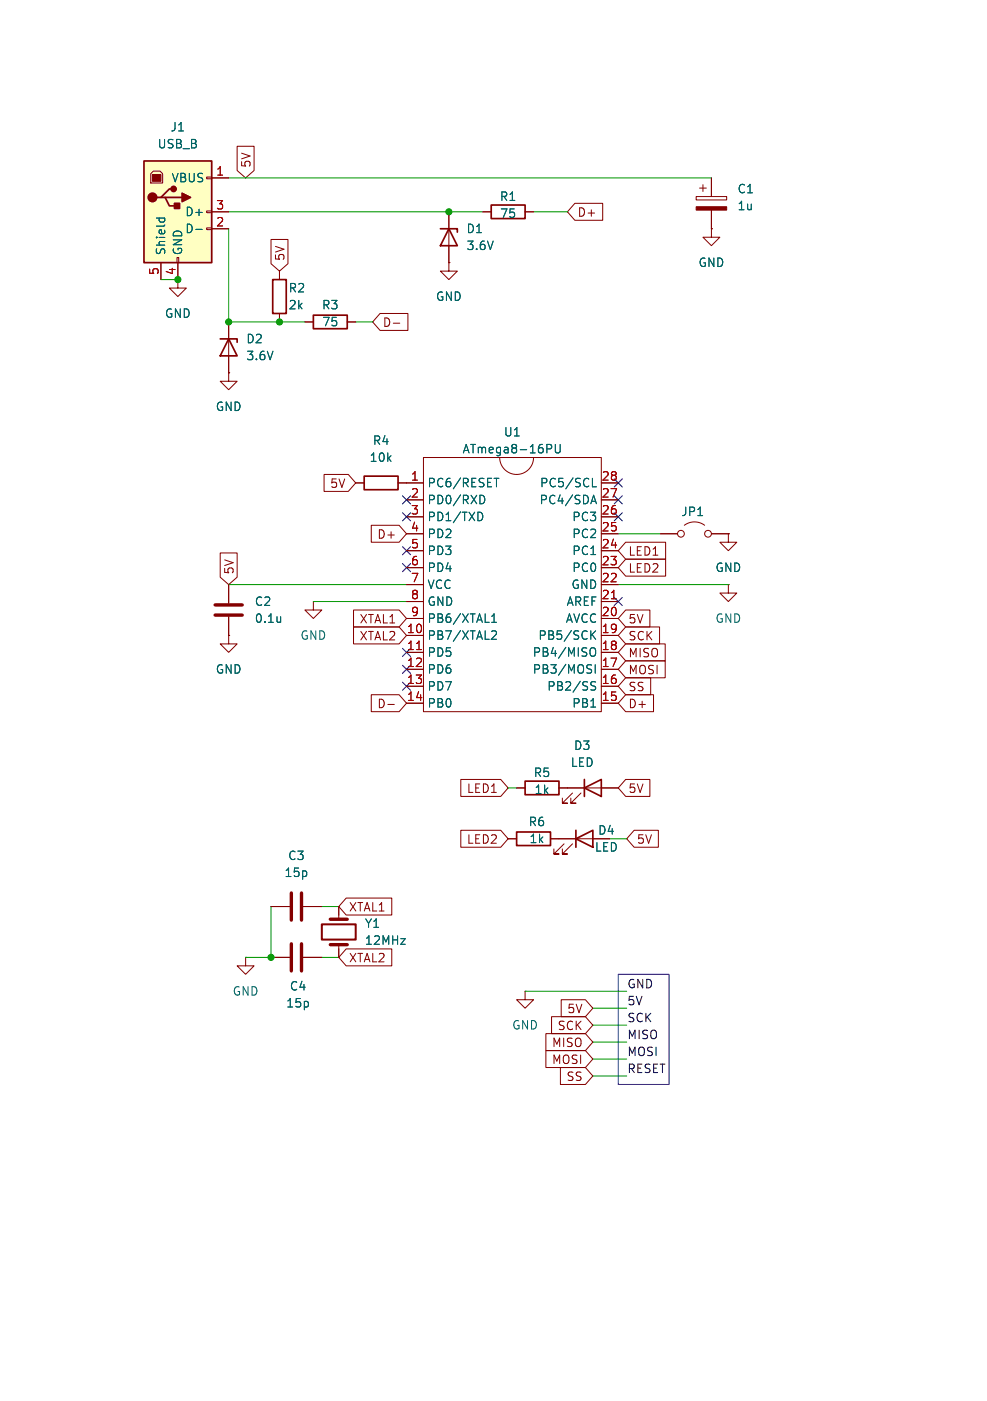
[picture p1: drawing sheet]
<svg xmlns="http://www.w3.org/2000/svg" width="148mm" height="210mm" viewBox="0 0 148 210" stroke-linecap="round" stroke-linejoin="round" font-family="sans-serif">
<path d="M47 47.2h5.1v2.1h-5.1zM77.5 124.7h5v2h-5z" fill="none" stroke="#840000" stroke-width=".25"/>
<g fill="none" stroke="#840000" stroke-width=".15">
<path d="M45.7 48.3h1.3M52.1 48.3h1.2M102.6 78.7a2.54 2.54 0 0 1 3.1 0M99.1 80h2.5M106.7 80h2.5M76.2 125.7h1.3M82.5 125.7h1.3"/>
<circle cx="102.1" cy="80" r=".51"/>
<circle cx="106.2" cy="80" r=".51"/>
</g>
<path d="M21.6 24.1h10.1v15.3h-10.1z" fill="#ffffc2"/>
<g fill="none" stroke="#840000" stroke-width=".25">
<path d="M21.6 24.1h10.1v15.3h-10.1zM24.1 29.6h.7l.6 1.3h1.3M24.8 29.6h2.5M26 28.3h-.6l-1.3 1.3h-.6M66 34.3h2.6v.5M67.3 34.3l1.3 2.5h-2.6zM73.7 30.7h5v2.1h-5zM33 50.8h2.6v.5M34.3 50.8l1.3 2.5h-2.6zM40.9 41.9h2v5.1h-2zM54.6 71.4h5.1v2h-5.1zM78.7 117.1h5.1v2h-5.1z"/>
<path d="M87.6 118.1l2.6-1.3v2.6zM87.6 116.8v2.6M86.4 125.7l2.5-1.2v2.5zM86.4 124.5v2.5"/>
</g>
<g fill="#840000" stroke="#840000" stroke-width=".25">
<path d="M27.3 29l1.3 .6-1.3 .6z"/>
<path d="M26.2 30.5h.7v.7h-.7z"/>
<circle cx="22.9" cy="29.6" r=".63"/>
<circle cx="26" cy="28.3" r=".38"/>
</g>
<g fill="#840000" stroke="#840000" stroke-width=".15">
<path d="M22.9 26.2h1.2v1h-1.2z"/>
<path d="M104.4 31h4.6v.5h-4.6z"/>
</g>
<g fill="none" stroke="#840000" stroke-width=".15">
<path d="M23 25.7h1l.4 .3v1.4h-1.8v-1.4zM24.1 39.4v2.5M26.5 38.6h.3v.8h-.3zM26.7 39.4v3.8h1.2l-1.2 1.3-1.3-1.3h1.3M31 34.2h.7v.2h-.7zM31 31.6h.7v.3h-.7zM31 26.5h.7v.3h-.7zM31.7 26.7h2.6M31.7 34.3h2.6M31.7 31.8h2.6M35.6 21.9h2.5v3.7l-1.3 1.1-1.2-1.1zM40.6 35.9h2.6v3.6l-1.3 1.1-1.3-1.1z"/>
<path d="M67.3 39.4v1.2h1.3l-1.3 1.3-1.3-1.3h1.3M67.3 39.4h.1M67.3 31.8v7.6M72.4 31.8h1.3M78.7 31.8h1.3M86.2 30.5h4.2v2.5h-4.2l-1.1-1.2zM104.4 29.5h4.6v.5h-4.6zM104.9 28.2h1M105.4 27.7v1M106.7 34.3v1.3h1.2l-1.2 1.2-1.3-1.2h1.3M106.7 34.3h.1M106.7 26.7v2.8"/>
<path d="M106.7 31.5v2.8M34.3 55.9v1.3h1.3l-1.3 1.2-1.3-1.2h1.3M34.3 55.9h.1M34.3 48.3v7.6M41.9 40.6v1.3M41.9 47v1.3M45.7 48.3h1.3M52.1 48.3h1.2M57 47h4.2v2.5h-4.2l-1.1-1.2zM59 48.4h.9M48.6 71.1h3.6l1.1 1.3-1.1 1.3h-3.6zM53.3 72.4h1.3"/>
<path d="M55.7 78.7h4.1l1.2 1.3-1.2 1.3h-4.1zM59.7 72.4h3.8M61 74.9h2.5M61 77.5h2.5M63.5 68.6h26.7v38.1h-26.7zM74.9 68.6a2.54 2.54 0 0 0 2.6 2.5 2.54 2.54 0 0 0 2.5-2.5M90.2 72.4h2.5M90.2 74.9h2.5M90.2 77.5h2.5M33 82.9h2.6v3.6l-1.3 1.1-1.3-1.1zM34.3 95.3v1.2h1.3l-1.3 1.3-1.3-1.3h1.3M34.3 95.3h.1"/>
<path d="M34.3 87.6v2.8M34.3 92.5v2.8M47 90.2v1.2h1.3l-1.3 1.3-1.3-1.3h1.3M47 90.2h.1M53 94h6.8l1.2 1.3-1.2 1.2h-6.8zM53 91.4h6.8l1.2 1.3-1.2 1.3h-6.8zM61 95.3h2.5M61 97.8h2.5M61 92.7h2.5M61 90.2h2.5M61 87.6h2.5M61 85.1h2.5"/>
<path d="M61 82.6h2.5M61 80h2.5M90.2 95.3h2.5M90.2 97.8h2.5M90.2 92.7h2.5M90.2 90.2h2.5M90.2 87.6h2.5M90.2 85.1h2.5M90.2 82.6h2.5M90.2 80h2.5M93.8 96.5h6v2.6h-6l-1.1-1.3zM93.8 81.3h6v2.5h-6l-1.1-1.2z"/>
<path d="M93.8 83.8h6v2.6h-6l-1.1-1.3zM93.8 91.4h3.7v2.6h-3.7l-1.1-1.3zM93.8 99.1h6v2.5h-6l-1.1-1.3zM93.8 94h5.1v2.5h-5.1l-1.1-1.2zM99.1 80h2.5M106.7 80h2.5M109.2 80v1.3h1.3l-1.3 1.3-1.3-1.3h1.3M109.2 80h.1M109.2 87.6v1.3h1.3l-1.3 1.3-1.3-1.3h1.3M109.2 87.6h.1M55.7 104.1h4.1l1.2 1.3-1.2 1.3h-4.1zM58.2 105.6h.9"/>
<path d="M61 100.3h2.5M61 102.9h2.5M61 105.4h2.5M69.1 116.8h6l1.1 1.3-1.1 1.3h-6zM77.5 118.1h1.2M83.8 118.1h8.9M85.9 118.9l-1.6 1.5h.8h-.8v-.8M87.1 118.9l-1.5 1.5h.8h-.8v-.8M90.2 100.3h2.5M90.2 102.9h2.5M90.2 105.4h2.5M93.8 116.8h3.7v2.6h-3.7l-1.1-1.3z"/>
<path d="M93.8 104.1h4.2v2.6h-4.2l-1.1-1.3zM93.8 101.6h3.8v2.5h-3.8l-1.1-1.2zM40.6 135.9h2.8M45.5 135.9h2.8M50.8 135.9v1.9M51.9 134.6h6.8v2.6h-6.8l-1.1-1.3zM69.1 124.5h6l1.1 1.2-1.1 1.3h-6zM76.2 125.7h1.3M82.5 125.7h8.9M84.6 126.5l-1.5 1.5h.7h-.7v-.7M85.9 126.5l-1.6 1.5h.8h-.8v-.7M95.1 124.5h3.6v2.5h-3.6l-1.1-1.3z"/>
<path d="M36.8 143.5v1.3h1.3l-1.3 1.3-1.2-1.3h1.2M36.8 143.5h.1M40.6 143.5h2.8M45.5 143.5h2.8M50.8 141.6v1.9M51.9 142.2h6.8v2.6h-6.8l-1.1-1.3zM78.7 148.6v1.3h1.3l-1.3 1.2-1.2-1.2h1.2M78.7 148.6h.1M81.9 154.9h5.9l1.1 1.3-1.1 1.3h-5.9zM81.9 157.5h5.9l1.1 1.3-1.1 1.2h-5.9zM82.7 152.4h5.1l1.1 1.3-1.1 1.2h-5.1zM84.2 149.9h3.6l1.1 1.2-1.1 1.3h-3.6z"/>
<path d="M84 160h3.8l1.1 1.3-1.1 1.3h-3.8z"/>
</g>
<g fill="none" stroke="#006464" stroke-width=".15">
<path d="M23.4 32.7h1.3M23.9 32.7v.4M24.6 32.7l.1 .4M29.4 34.4h.9M72 74.2a.64 .64 0 0 1 .7 .7 .64 .64 0 0 1-.7 .6M72 76.8a.68 .68 0 0 1 .4 .6 .68 .68 0 0 1-.4 .6M74.1 71.7h.7M74.4 71.7v1.3M82 66.6h.5l.2 .3-.1 .3-.6 .1M83.3 66.6v1l.2 .3 .4-.1 .1-.2v-1M88.6 75.5l.4-1.3 .4 1.3M88.7 75.1h.6"/>
<path d="M88.8 71.7v1.3h.6M42.1 92.4v.9M42.1 93.2h-.1M73.7 94.7l.5-.1 .2 .1v.2l-.7 .9h.7M73.7 93.3h.7M73.7 92.4l.4-.4v1.3M88.5 99.6l.2 .1M88.7 97.2a.42 .42 0 0 1 .4-.1 .42 .42 0 0 1 .2 .4v.4a.42 .42 0 0 1-.2 .4 .42 .42 0 0 1-.4 0M88.8 95.1l.5 .7M89.3 99.6v1.3M89.3 94.6l-.7 .7M88.6 100.4l.1 .1-.1 .3"/>
<path d="M88.7 102.7l.5 .2 .1 .3-.2 .2h-.5M89.3 102.2h-.5l-.1 .1"/>
</g>
<path d="M62.5 97.4h.7M91.7 89.8h.7" fill="none" stroke="#a90000" stroke-width=".15"/>
<path d="M32.3 92.2h4M32.3 90.7h4M43.7 133.9v4M45.2 133.9v4M49.5 137.8h2.6M43.7 141.5v4M45.2 141.5v4M49.5 141.6h2.6" fill="none" stroke="#840000" stroke-width=".51"/>
<path d="M48.3 138.6h5v2.2h-5z" fill="none" stroke="#840000" stroke-width=".3"/>
<path d="M92.7 146.1h7.6v16.5h-7.6z" fill="none" stroke="#0000c2" stroke-width=".15"/>
<g fill="none" stroke="#009600" stroke-width=".15">
<path d="M34.3 31.8h38.1M34.3 34.3v14h11.4M34.3 26.7h72.4M80 31.8h5.1M24.1 41.9h2.6M53.3 48.3h2.6M34.3 87.6h26.7M47 90.2h14M92.7 87.6h16.5M92.7 80h6.4M76.2 118.1h1.3M40.6 135.9v7.6h-3.8"/>
<path d="M48.3 135.9h2.5M91.4 125.7h2.6M48.3 143.5h2.5M78.7 148.6h15.3M88.9 158.8h5.1M88.9 153.7h5.1M88.9 156.2h5.1M88.9 151.1h5.1M88.9 161.3h5.1"/>
</g>
<g fill="none" stroke="#000084" stroke-width=".15">
<path d="M60.4 76.9l1.2 1.2M60.4 74.3l1.2 1.2M61.6 76.9l-1.2 1.2M61.6 74.3l-1.2 1.2M92.1 74.3l1.2 1.2M92.1 71.8l1.2 1.2M92.1 76.9l1.2 1.2M93.3 74.3l-1.2 1.2M93.3 71.8l-1.2 1.2M93.3 76.9l-1.2 1.2M60.4 84.5l1.2 1.2M60.4 81.9l1.2 1.3"/>
<path d="M60.4 99.7l1.2 1.2M60.4 97.2l1.2 1.2M61.6 84.5l-1.2 1.2M61.6 81.9l-1.2 1.3M61.6 99.7l-1.2 1.2M61.6 97.2l-1.2 1.2M92.1 89.6l1.2 1.2M93.3 89.6l-1.2 1.2M60.4 102.3l1.2 1.2M61.6 102.3l-1.2 1.2"/>
</g>
<g fill="#009600" stroke="#009600" stroke-width=".15">
<circle cx="40.6" cy="143.5" r=".46"/>
<circle cx="34.3" cy="48.3" r=".46"/>
<circle cx="26.7" cy="41.9" r=".46"/>
<circle cx="67.3" cy="31.8" r=".46"/>
<circle cx="41.9" cy="48.3" r=".46"/>
</g>
<g font-size="1.8" fill="#006464">
<text x="23.5" y="22.5">USB_B</text>
<text x="25.5" y="19.9">J1</text>
<text x="25.6" y="27.5">VBUS</text>
<text x="110.5" y="29.2">C1</text>
<text x="27.7" y="35.2">D-</text>
<text x="27.7" y="32.6">D+</text>
<text x="69.9" y="35.2">D1</text>
<text x="74.9" y="30.3">R1</text>
<text x="74.9" y="32.9">75</text>
<text x="110.5" y="31.7">1u</text>
<text x="25" y="38.4" transform="rotate(-90 25 38.4)">Shield</text>
<text x="27.5" y="38.4" transform="rotate(-90 27.5 38.4)">GND</text>
<text x="69.9" y="37.7">3.6V</text>
<text x="104.6" y="40.2">GND</text>
<text x="24.6" y="47.9">GND</text>
<text x="43.2" y="44">R2</text>
<text x="43.2" y="46.6">2k</text>
<text x="48.2" y="46.6">R3</text>
<text x="65.3" y="45.3">GND</text>
<text x="36.8" y="51.7">D2</text>
<text x="48.2" y="49.1">75</text>
<text x="36.8" y="54.2">3.6V</text>
<text x="32.3" y="61.8">GND</text>
<text x="75.5" y="65.6">U1</text>
<text x="55.3" y="69.4">10k</text>
<text x="55.8" y="66.9">R4</text>
<text x="69.3" y="68.2">ATmega8-16PU</text>
<text x="64" y="73.3">PC6/RESET</text>
<text x="64" y="75.8">PD0/RXD</text>
<text x="80.8" y="75.8">PC4/SDA</text>
<text x="80.9" y="73.3">PC5/SCL</text>
<text x="102.1" y="77.6">JP1</text>
<text x="64" y="78.3">PD1/TXD</text>
<text x="64" y="80.9">PD2</text>
<text x="64" y="83.4">PD3</text>
<text x="85.7" y="83.4">PC1</text>
<text x="85.7" y="80.9">PC2</text>
<text x="85.7" y="78.3">PC3</text>
<text x="64" y="86">PD4</text>
<text x="64" y="88.5">VCC</text>
<text x="85.6" y="88.5">GND</text>
<text x="85.7" y="86">PC0</text>
<text x="107.2" y="86">GND</text>
<text x="38.1" y="91">C2</text>
<text x="38.1" y="93.6">0.1u</text>
<text x="64" y="91">GND</text>
<text x="64" y="93.6">PB6/XTAL1</text>
<text x="84.7" y="93.6">AVCC</text>
<text x="84.9" y="91">AREF</text>
<text x="107.2" y="93.6">GND</text>
<text x="32.3" y="101.2">GND</text>
<text x="45" y="96.1">GND</text>
<text x="64" y="96.1">PB7/XTAL2</text>
<text x="64" y="98.7">PD5</text>
<text x="64" y="101.2">PD6</text>
<text x="79.8" y="101.2">PB3/MOSI</text>
<text x="79.8" y="98.7">PB4/MISO</text>
<text x="80.6" y="96.1">PB5/SCK</text>
<text x="64" y="103.7">PD7</text>
<text x="64" y="106.3">PB0</text>
<text x="82" y="103.7">PB2/SS</text>
<text x="85.7" y="106.3">PB1</text>
<text x="86" y="112.6">D3</text>
<text x="79.9" y="116.7">R5</text>
<text x="80.1" y="119.2">1k</text>
<text x="85.5" y="115.2">LED</text>
<text x="79.2" y="124.1">R6</text>
<text x="89.6" y="125.3">D4</text>
<text x="42.6" y="131.7">15p</text>
<text x="43.1" y="129.1">C3</text>
<text x="79.3" y="126.6">1k</text>
<text x="89.1" y="127.9">LED</text>
<text x="54.6" y="139.3">Y1</text>
<text x="54.6" y="141.8">12MHz</text>
<text x="34.8" y="149.5">GND</text>
<text x="43.4" y="148.7">C4</text>
<text x="42.8" y="151.2">15p</text>
<text x="76.7" y="154.5">GND</text>
</g>
<g font-size="1.8" fill="#a90000">
<text x="32.3" y="26.4">1</text>
<text x="32.3" y="34">2</text>
<text x="32.3" y="31.5">3</text>
<text x="23.9" y="41.3" transform="rotate(-90 23.9 41.3)">5</text>
<text x="26.4" y="41.3" transform="rotate(-90 26.4 41.3)">4</text>
<text x="61.5" y="72.1">1</text>
<text x="61.5" y="74.7">2</text>
<text x="61.5" y="77.2">3</text>
<text x="90.1" y="77.2">26</text>
<text x="90.1" y="74.7">27</text>
<text x="90.1" y="72.1">28</text>
<text x="61.5" y="79.8">4</text>
<text x="61.5" y="82.3">5</text>
<text x="90.1" y="82.3">24</text>
<text x="90.1" y="79.8">25</text>
<text x="61.5" y="84.8">6</text>
<text x="61.5" y="87.4">7</text>
<text x="61.5" y="89.9">8</text>
<text x="90.1" y="89.9">21</text>
<text x="90.1" y="87.4">22</text>
<text x="90.1" y="84.8">23</text>
<text x="60.9" y="95">10</text>
<text x="61.5" y="92.5">9</text>
<text x="90.1" y="95">19</text>
<text x="90.1" y="92.5">20</text>
<text x="60.9" y="97.5">11</text>
<text x="60.9" y="100.1">12</text>
<text x="90.1" y="100.1">17</text>
<text x="90.1" y="97.5">18</text>
<text x="60.9" y="102.6">13</text>
<text x="60.9" y="105.2">14</text>
<text x="90.1" y="105.2">15</text>
<text x="90.1" y="102.6">16</text>
</g>
<g font-size="1.8" fill="#840000">
<text x="37.8" y="25.2" transform="rotate(-90 37.8 25.2)">5V</text>
<text x="86.5" y="32.7">D+</text>
<text x="42.9" y="39.2" transform="rotate(-90 42.9 39.2)">5V</text>
<text x="57.3" y="49.2">D-</text>
<text x="49.4" y="73.3">5V</text>
<text x="56.5" y="81">D+</text>
<text x="94.1" y="83.5">LED1</text>
<text x="35.2" y="86.2" transform="rotate(-90 35.2 86.2)">5V</text>
<text x="94.1" y="86">LED2</text>
<text x="53.8" y="93.7">XTAL1</text>
<text x="94.1" y="93.7">5V</text>
<text x="53.8" y="96.2">XTAL2</text>
<text x="94.1" y="98.7">MISO</text>
<text x="94.1" y="101.3">MOSI</text>
<text x="94.1" y="96.2">SCK</text>
<text x="56.5" y="106.4">D-</text>
<text x="94.1" y="106.4">D+</text>
<text x="94.1" y="103.8">SS</text>
<text x="69.9" y="119.1">LED1</text>
<text x="94.1" y="119.1">5V</text>
<text x="69.9" y="126.7">LED2</text>
<text x="95.4" y="126.7">5V</text>
<text x="52.2" y="136.8">XTAL1</text>
<text x="52.2" y="144.5">XTAL2</text>
<text x="83.5" y="154.6">SCK</text>
<text x="85" y="152.1">5V</text>
<text x="82.7" y="157.2">MISO</text>
<text x="82.7" y="159.7">MOSI</text>
<text x="84.8" y="162.2">SS</text>
</g>
<g font-size="1.8" fill="#0f0f0f">
<text x="94" y="148.2">GND</text>
<text x="94" y="150.8">5V</text>
<text x="94" y="155.9">MISO</text>
<text x="94" y="153.3">SCK</text>
<text x="94" y="158.4">MOSI</text>
<text x="94" y="160.9">RESET</text>
</g>
</svg>
